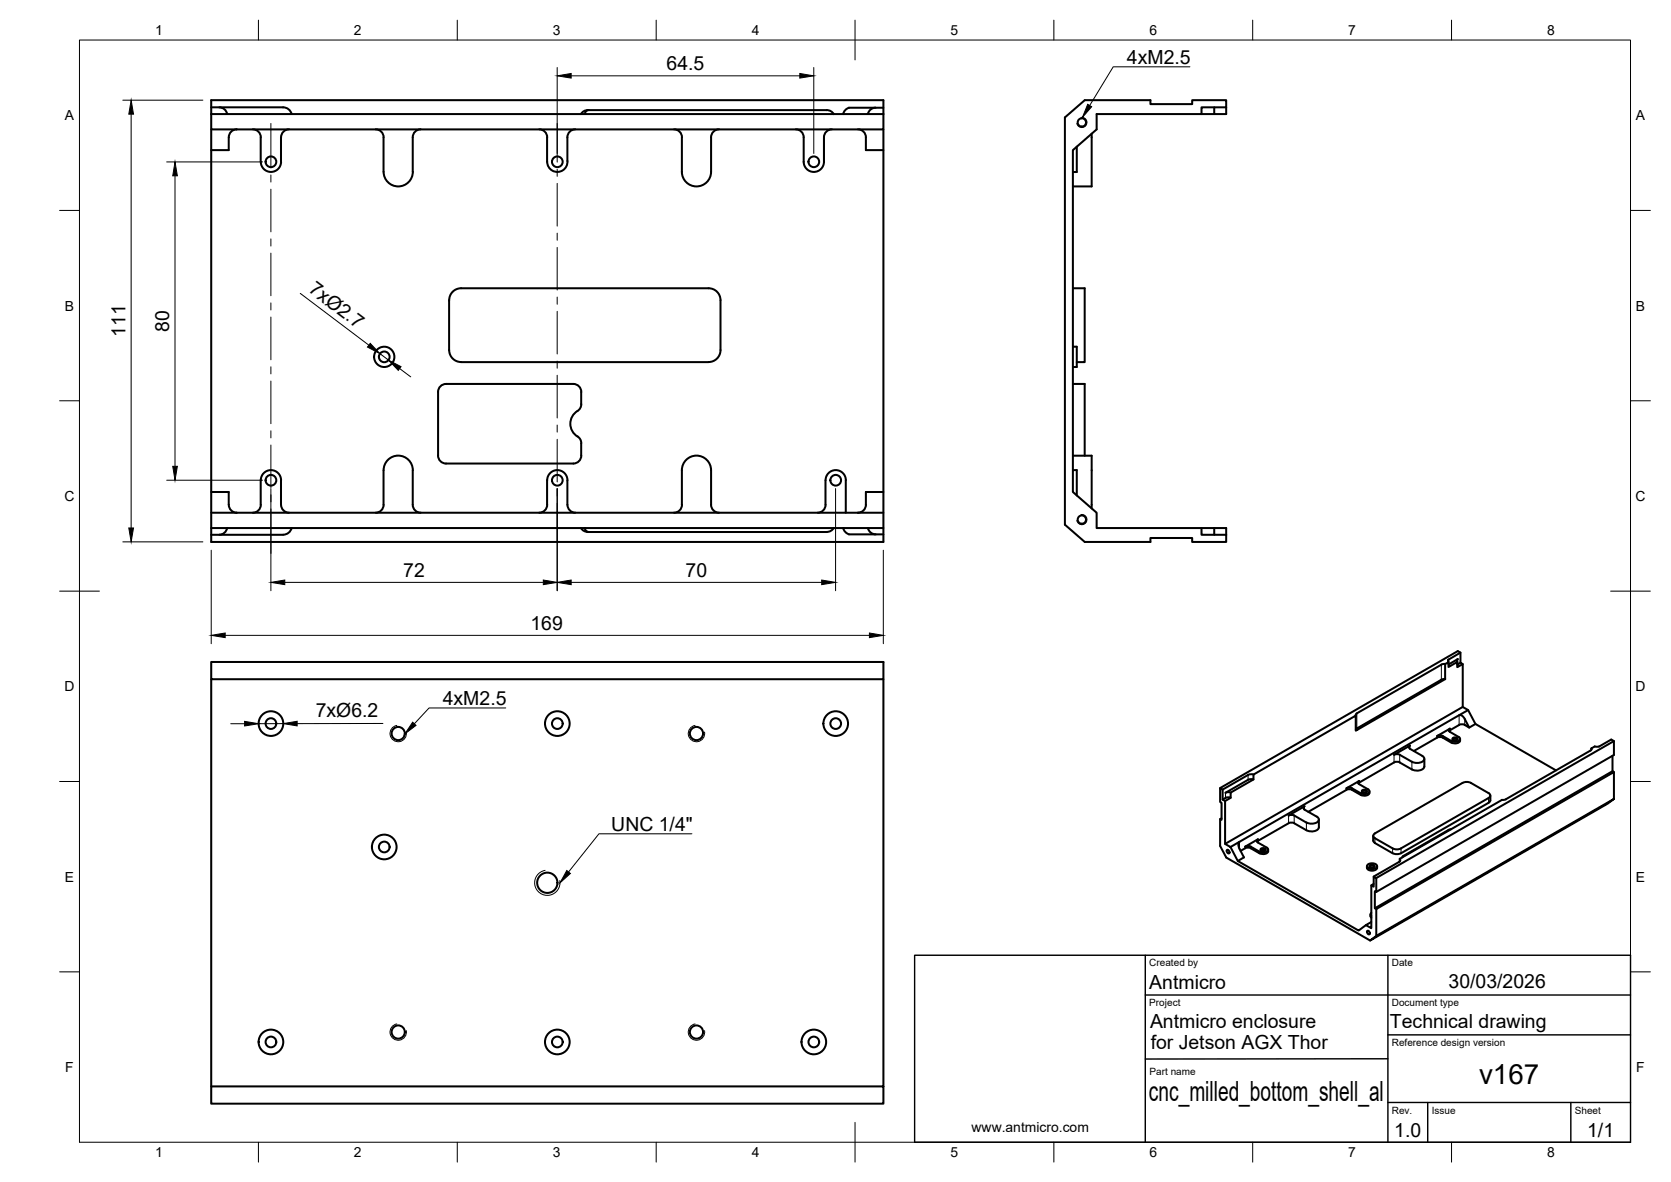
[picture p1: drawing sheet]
<svg xmlns="http://www.w3.org/2000/svg" width="420mm" height="297mm" viewBox="0 0 420 297" stroke-linecap="round" stroke-linejoin="round" font-family="sans-serif">
<!-- layer: Visible -->
<g fill="none" stroke="#000" stroke-width=".51">
<path d="M53.1 28.7v3.8h6.4M53.1 28.7v-3.5h169v3.5M53.1 32.5v103.7h169v-103.7M53.1 28.7h156.5M53.1 27h18.1M55.1 27a2 2 0 0 1 2 1.7M59.5 32.5a2 2 0 0 0-2 2v3.2h-4.4M63.6 32.5a1.96 1.96 0 0 1 2 2v6.2a2.55 2.55 0 0 0 2.5 2.5 2.55 2.55 0 0 0 2.6-2.5v-6.2a2.04 2.04 0 0 1 2-2M71.2 27a2.19 2.19 0 0 1 2.1 1.7M94.5 32.5a2 2 0 0 1 2 2l-.1 8.7a3.7 3.7 0 0 0 3.7 3.6 3.7 3.7 0 0 0 3.7-3.6v-8.7a2 2 0 0 1 2-2M135.6 32.5a2 2 0 0 1 2 2M137.6 34.5v6.2"/>
<path d="M144.7 32.5a2 2 0 0 0-2 2v6a2.55 2.55 0 0 1-2.5 2.7 2.55 2.55 0 0 1-2.6-2.5M148.1 27.7a1.01 1.01 0 0 0-1 1M169.5 32.5a2 2 0 0 1 2 2M180.8 32.5a2 2 0 0 0-2 2v8.7a3.7 3.7 0 0 1-3.7 3.6 3.7 3.7 0 0 1-3.7-3.6v-8.7M200.1 32.5a2 2 0 0 1 2 2v6.2a2.55 2.55 0 0 0 2.5 2.5 2.55 2.55 0 0 0 2.6-2.5v-6.2a2 2 0 0 1 2-2M209.6 28.7h12.5M209.6 28.7l-.5-.6-1.2-.4h-60.1l-1.2 .4-.5 .6M215.7 32.5a2 2 0 0 1 2 2v3.2h4.4M220.2 27.1a2 2 0 0 0-2 1.6M222.1 28.7v3.8h-162.6M222.1 27.1h-8.6l-.8 .4-.7 1.2M267.8 29.5l5-4.3h16.5v1h10.5v-1h8.5v1.8h-6.2v1.7h-26.4v3.8l-5.9 5.2v85.9l5.9 5.2v3.9h26.4v1.7h6.2v1.8h-8.5v-1h-10.5v1h-16.5l-5-4.3z"/>
<path d="M270.7 36.9v6.3h-.9M274.5 33.6v13.2h-4.7M305.3 27v1.7M308.3 27v1.7h-6.2M112.9 75.4v12.6M112.9 75.4a2.99 2.99 0 0 1 3-3h62.3a2.99 2.99 0 0 1 3 3v12.6a2.99 2.99 0 0 1-3 3M269.8 72.4h2.9v18.6h-2M110.7 97.1l.9-.5 .6-.1h32a1.96 1.96 0 0 1 1.9 2l.1 3.1-.4 1.1a4.8 4.8 0 0 0-2.4 3.8 3.9 3.9 0 0 0 2.1 3.4l.6 1.1 .1 3.5a2 2 0 0 1-2.1 2h-31.9a2 2 0 0 1-2-2v-16v-.5zM112.9 88a2.99 2.99 0 0 0 3 3M115.9 91h62.3M269.8 87.1h.9v5.1h-.9M269.8 96.5h2.9v18"/>
<path d="M269.8 118.1h.9v6.4M269.8 114.5h4.7v13.3M53.1 132.7h94M53.1 123.6h4.4v3.2a2 2 0 0 0 2 2M53.1 134.4h18.1M53.1 128.8h169M57.1 132.7a2 2 0 0 1-2 1.7M63.6 128.8a1.96 1.96 0 0 0 2-1.9v-6.2a2.55 2.55 0 0 1 2.5-2.6 2.55 2.55 0 0 1 2.6 2.6v6.2a2.04 2.04 0 0 0 2 1.9M73.3 132.7a2.19 2.19 0 0 1-2.1 1.7M94.5 128.8a1.96 1.96 0 0 0 1.9-1.9l.1-8.7a3.7 3.7 0 0 1 3.6-3.7 3.7 3.7 0 0 1 3.7 3.7v8.6a2 2 0 0 0 2 2M137.6 120.7v6.2M137.6 120.7a2.55 2.55 0 0 1 2.5-2.6 2.55 2.55 0 0 1 2.6 2.6v6.2a2.04 2.04 0 0 0 2 1.9"/>
<path d="M137.6 126.8a2 2 0 0 1-2 2M147.1 132.7h75M147.1 132.7a1.01 1.01 0 0 0 1 1M171.4 126.9v-8.7a3.7 3.7 0 0 1 3.7-3.7 3.7 3.7 0 0 1 3.7 3.7v8.6a2 2 0 0 0 2 2M171.5 126.8a2 2 0 0 1-2 2M205.6 128.8a1.96 1.96 0 0 0 2-1.9v-6.2a2.55 2.55 0 0 1 2.5-2.6 2.55 2.55 0 0 1 2.6 2.6v8.1M209.6 132.7l-.9 .8-.8 .2h-60.1l-1.2-.4-.5-.6M212 132.7l.4 .8 1.1 .8h8.6M218.2 132.7a2 2 0 0 0 2 1.6M222.1 123.6h-4.4v3.2a2 2 0 0 1-2 2M302.1 132.7h6.2v1.7M305.3 132.7v1.7"/>
<path d="M53.1 166.4h169v4.3h-169zM53.1 170.7v102.3M222.1 170.7v106.7h-169v-4.4h169M363.4 170.7l-22.5 12.9v-3.8l-25.7 14.9v1.2l-5.8 3.3v1.3l-1.4 .8M363.4 166.9l-1 .1-21.2 12.3-.3 .5M363.4 170.7l-1 .1-21.2 12.2M364.2 165.8l-.1 .2 .1 .4M366.4 166.3l-.1-.3 .2-.4-2.3 1.4M366.9 179.7a1.2 1.2 0 0 1 1.4 1l1.1 2.1a2.26 2.26 0 0 0-2.5-.6l-2.3 1.3M367.2 166.5l-.8 .5M367.2 164l-3 1.8v.6M367.8 177.7v-10.8l-.6-.4v-2.5l-.7-.4-59.7 34.4"/>
<path d="M367.8 166.9l-1.4 .8v-1.3l-2.2 1.2v-1.2l-.8 .5v3.8M369.1 178.4l1.9 3.5 20.2 11.7M313.8 196l-5.7 3.2 .7-.1 .6 .1M313.8 194.7l-6.4 3.7M315.2 195.9l-.7-.1-.7 .2M315.2 194.6h-.7l-.7 .1M338.5 198.1l.7-.2 .8 .2M338.5 198.1l3.3-1.9-.3 .2v.5l2.4 1.4M340 198.1l2.2 1.3a1.71 1.71 0 0 0 2.1-.4l-.1-.5-.3-.2M341.2 183l-.3 .3M341.3 183l-.2 .3 .2 .1-.2-.2M341.8 196.6l-.3 .3"/>
<path d="M342.4 198.9l.7-.2 .6 .2M342.6 198.6l.5-.2a.52 .52 0 0 1 .6 .5l-.6 .3a.52 .52 0 0 1-.7-.5zM342.7 199.2h.7M344.3 198.8a1.21 1.21 0 0 1-1.8 1.1l-2.9-1.5h-.7l-9.9 5.6M350.5 189.7l.8-.2 .7 .2M354.5 187.4l-4 2.3M354.5 187.4l-.2 .1v.5l3.3 1.9 .5 .6a1.64 1.64 0 0 1-2.3 1.2l-.8-.3-3.1-1.7M358.1 190.7v1.9a2.19 2.19 0 0 1-3.1 .8l-3.4-1.9h-.7l-9.1 5.2M364.6 183.5l-.3 .2M364.9 186.6l-2.1-1.2-1.1-.2-6.2 3.5M365.2 185.8l.7-.2 .6 .2M365.4 185.4l.5-.1a.52 .52 0 0 1 .6 .5l-.6 .3a.52 .52 0 0 1-.7-.5z"/>
<path d="M365.5 186h.7M366.8 185.2l-2.4-1.5v-.4l.2-.2-3.2 1.9 1-.2 2.5 1.4M366.8 185.2l.2 .2a.99 .99 0 0 1-1.3 1l-.8-.2M367.1 185.7v.4M367.1 186.1a1.54 1.54 0 0 1-2.2 .5M371 181.9l-1.6 .9M374.7 199.9v1.4l-.4 .4-22 12.7-1.3 .2-.8-.2M400.2 188.1v.3M400.2 188.1l-.3 .5-21.3 12.3M402.1 187.6h-1.1l-.8 .5M402.1 187.6l3-1.7 .7 .3v3.5l-59.7 34.4M405.4 189.9v3.9l.4 .2"/>
<path d="M405.4 193.8l-59.7 34.4M405.8 186.2l-59.7 34.4M306.8 205.8l.3 .2v-4.3l-.3-.2v-3.5l.6 .4v2.5l.6 .4v10.8M307.1 205.6l-.3 .2v6.8l1.5 2.9 36.2 20.9M308 212.1l59.8-34.4 1.3 .7-59.7 34.5zM308.5 213.6l.5 .1 .1 .7-.5-.1zM309.4 212.9l1.8 3.5 30.4 17.5 1.9-1.4 1.3 .8v-10.8l.6 .3v-2.5l.7 .3v3.5l-.4-.1v4.2l.4 .2M309.4 200.5l-.3-.1a2.08 2.08 0 0 0-1.7 .5M311.7 211.6a1.3 1.3 0 0 0 0 1.7l1.1 2.2-1.6 .9M311.9 213.8a2.52 2.52 0 0 1 2.3-.8l2.5 1.4a1.54 1.54 0 0 0 2.2-.5M317 213.6l.6-.3 .6 .3M317.1 213.2l.5-.1a.52 .52 0 0 1 .6 .5l-.6 .3a.52 .52 0 0 1-.6-.5z"/>
<path d="M317.3 213.8h.6M318.5 213l-2.4-1.5-.1-.2 .3-.4-3.2 1.9 1.1-.2 2.5 1.4 1.1 .2a.87 .87 0 0 0 1-1l-.3-.2M318.9 213.5v.4M324 206.9l-7.9 4.6M324 204.9l.7-.1 .7 .1 3.1 1.8M328 202.6l-4 2.3M328 203.5l3.1 1.7M328 202.6l-.3 .4 .3 .4M331.1 205.2l.5 .6a1.64 1.64 0 0 1-2.3 1.2l-.8-.3M331.6 206v1.9a2.19 2.19 0 0 1-3.1 .7l-3.4-1.9-1.1 .2M343.7 217.7a1.18 1.18 0 0 0 1.8 1 .84 .84 0 0 0 .8-1M343.8 217.4a1.59 1.59 0 0 1 2.5 .3 1.48 1.48 0 0 1-2.6 0z"/>
<path d="M344.4 217.8l.6-.3 .6 .3M344.5 217.4l.5-.1a.52 .52 0 0 1 .6 .5l-.6 .3a.52 .52 0 0 1-.7-.5zM344.7 218h.6M345.3 210v1.3M345.3 211.2l.4 .6 4.5 2.6M350.2 213.2l-4.5-2.6-.4-.4 .1-.6 22.3-12.8 .9-.3 1.3 .2 4.4 2.6 .4 .5-.1 .5-.3 .2-22 12.7-.8 .2-1.3-.2M351.9 215.8l.2 .4-.3 .4-6.4 3.7M364.8 208.4l-.4 .1-11.5 6.6-.3 .4M378.7 200.9l-1 .1-25.7 14.8v.7M405.8 200.8v-6.8l-59.7 34.4v6.8M343.8 234l.5 .1 .1 .6-.5-.1zM344.5 236.4l1.6-1.2 59.7-34.4-1.5 1.1z"/>
<path d="M344.6 229.8l.2 .8M344.8 231.7l-1.3 .8M344.8 229.4a.49 .49 0 0 0 0 .8M345.4 222.1l-.6 .4"/>
<circle cx="272" cy="30.8" r="1.05"/>
<circle cx="68.1" cy="40.7" r="1.34"/>
<circle cx="140.1" cy="40.7" r="1.34"/>
<circle cx="204.6" cy="40.7" r="1.34"/>
<circle cx="96.6" cy="89.7" r="1.34"/>
<circle cx="96.6" cy="89.7" r="2.55"/>
<circle cx="68.1" cy="120.7" r="1.34"/>
<circle cx="140.1" cy="120.7" r="1.34"/>
<circle cx="210.1" cy="120.7" r="1.34"/>
<circle cx="272" cy="130.6" r="1.05"/>
<circle cx="68.1" cy="181.8" r="1.34"/>
<circle cx="68.1" cy="181.8" r="3.1"/>
<circle cx="100.1" cy="184.3" r="1.66"/>
<circle cx="140.1" cy="181.8" r="1.34"/>
<circle cx="140.1" cy="181.8" r="3.1"/>
<circle cx="175.1" cy="184.3" r="1.66"/>
<circle cx="210.1" cy="181.8" r="1.34"/>
<circle cx="210.1" cy="181.8" r="3.1"/>
<circle cx="96.6" cy="212.8" r="1.34"/>
<circle cx="96.6" cy="212.8" r="3.1"/>
<circle cx="137.6" cy="221.8" r="2.55"/>
<circle cx="100.1" cy="259.4" r="1.66"/>
<circle cx="175.1" cy="259.4" r="1.66"/>
<circle cx="68.1" cy="261.8" r="1.34"/>
<circle cx="68.1" cy="261.8" r="3.1"/>
<circle cx="140.1" cy="261.8" r="1.34"/>
<circle cx="140.1" cy="261.8" r="3.1"/>
<circle cx="204.6" cy="261.8" r="1.34"/>
<circle cx="204.6" cy="261.8" r="3.1"/>
</g>
<!-- layer: Visible Narrow -->
<g fill="none" stroke="#000" stroke-width=".25">
<path d="M271.8 29.5a1.28 1.28 0 0 1 1.5 1.1 1.28 1.28 0 0 1-1.1 1.4 1.28 1.28 0 0 1-1.4-1M271.8 129.3a1.28 1.28 0 0 1 1.5 1.1 1.28 1.28 0 0 1-1.1 1.4 1.28 1.28 0 0 1-1.4-1M341.2 179.3v3.8M362.4 167v3.8M366.5 165.6v1.3M366.9 179.7v2.5M99.8 182.3a2.06 2.06 0 0 0-1.7 2.4 2.06 2.06 0 0 0 2.4 1.7 2.06 2.06 0 0 0 1.7-2.4M174.8 182.3a2.06 2.06 0 0 0-1.7 2.4 2.06 2.06 0 0 0 2.4 1.7 2.06 2.06 0 0 0 1.7-2.4M308.1 199.2v1.3M313.8 194.7v1.3M338.5 198.1v.4M340 198.1v.4"/>
<path d="M341.8 196.3v.4M342.1 199.4v.4M350.5 189.7v1.9M351.9 189.7v1.9M354.5 187.4v.8M355 191.4v2M361.4 185v.4M362.8 185v.4M364.6 183.1v.4M364.9 186.2v.4M368.3 180.7v1.5M137.1 218.7a3.2 3.2 0 0 0-2.6 3.7 3.2 3.2 0 0 0 3.7 2.6 3.2 3.2 0 0 0 2.6-3.7"/>
<path d="M311.7 211.5v1.8M313.1 212.8v.4M314.5 212.8v.4M316.3 210.9v.4M316.7 214v.4M324 204.9v2M325.4 204.9v2M328 202.6v.9M328.5 206.7v1.9M345.7 210.7v1.2M350.2 213.2v1.2M352.3 213.2v1.2"/>
<path d="M374.3 200.5v1.2M99.8 257.3a2.06 2.06 0 0 0-1.7 2.4 2.06 2.06 0 0 0 2.4 1.7 2.06 2.06 0 0 0 1.7-2.4M174.8 257.3a2.06 2.06 0 0 0-1.7 2.4 2.06 2.06 0 0 0 2.4 1.7 2.06 2.06 0 0 0 1.7-2.4"/>
</g>
<!-- layer: Visible -->
<circle cx="341.1" cy="183.2" r=".25" fill="#000"/>
<!-- layer: BORDER -->
<g fill="none" stroke="#000" stroke-width=".25">
<path d="M20 10.1h390v276.9h-390zM65 5.1v5M115 5.1v5M165 5.1v5M215 5.1v10M265 5.1v5M315 5.1v5M365 5.1v5M15 52.9h5M410 52.9h5M15 100.7h5M410 100.7h5"/>
<path d="M15 148.6h10M405 148.6h10M15 196.4h5M410 196.4h5M15 244.2h5M410 244.2h5M65 287v5M115 287v5M165 287v5M215 282.1v9.9M265 287v5M315 287v5"/>
<path d="M365 287v5"/>
</g>
<!-- layer: TITLEBLOCK -->
<path d="M230 240.1h180v46.9h-180zM288 250h122M288 240.1v46.9M349 240.1v46.9M349 277.1h61M349 260.1h61M349 266.1h-61M359 277.1v9.9M395 277.1v9.9" fill="none" stroke="#000" stroke-width=".36"/>
<!-- layer: FD_Dimensions -->
<g fill="none" stroke="#000" stroke-width=".25">
<path d="M140.1 17v21.6M143.6 19.1h57.5M204.6 17v21.6M30.9 25.2h20.1M33 28.7v104M41.9 40.7h24.1M44 44.2v73M75.5 73.7l17.3 13M95.5 88.9l2.2 1.6M100.5 92.6l2.8 2.1M30.9 136.2h20.1M41.9 120.7h24.1"/>
<path d="M53.1 138.3v23.5M68.1 122.8v25.6M140.1 122.8v25.6M210.1 122.8v25.6M222.1 138.3v23.5M56.6 159.7h162M71.6 146.4h65M143.6 146.4h63M58 181.9h3.5M71.2 181.8l-6.2 .1M96.3 181.8h-21.6"/>
</g>
<g fill="#000" stroke="#000" stroke-width=".25">
<path d="M140.1 19.1l3.5-.6v1.1zM201.1 18.5l3.5 .6-3.5 .5zM33 25.2l.6 3.5h-1.2zM44 40.7l.6 3.5h-1.2zM93.1 86.3l2.4 2.6-3.1-1.7zM97.7 90.5l3.1 1.6-.7 1zM43.4 117.2h1.2l-.6 3.5zM32.4 132.7h1.2l-.6 3.5zM53.1 159.7l3.5-.6v1.1zM68.1 146.4l3.5-.6v1.1zM136.6 145.8l3.5 .6-3.5 .5zM140.1 146.4l3.5-.6v1.1z"/>
<path d="M206.6 145.8l3.5 .6-3.5 .5zM218.6 159.1l3.5 .6-3.5 .5zM61.5 181.3l3.5 .6-3.5 .5zM71.2 181.8l3.5-.5v1.1z"/>
</g>
<!-- layer: Smart Centers -->
<g fill="none" stroke="#000" stroke-width=".25">
<path d="M68.1 31v11.2M140.1 31v9.7M68.1 44v1.7M68.1 47.5v10.8M140.1 42.5v1.8M140.1 46.1v10.7M140.1 58.6v1.8M68.1 60v1.8M68.1 63.6v10.7M68.1 76.1v1.8M68.1 79.7v10.7M140.1 62.2v10.7"/>
<path d="M140.1 74.7v1.8M140.1 78.2v10.7M68.1 92.2v1.8M68.1 95.8v10.7M140.1 90.7v1.8M140.1 94.3v10.7M68.1 108.3v1.8M68.1 111.8v10.7M140.1 106.8v1.8M140.1 110.4v10.7M68.1 124.3v1.8M68.1 127.9v11.2"/>
<path d="M140.1 122.9v1.8M140.1 126.5v9.7"/>
</g>
<!-- layer: Leaders -->
<path d="M273.5 26.2l1 .6-2.3 2.7zM103.8 181.5l.8 .8-2.8 2.1zM142.5 218.8l.9 .7-2.6 2.4z" fill="#000" stroke="#000" stroke-width=".25"/>
<path d="M299.2 16.8h-19.3l-5.9 9.7M127.2 177.9h-19.3l-3.7 4M174 209.5h-23.4l-7.6 9.6" fill="none" stroke="#000" stroke-width=".25"/>
<g font-size="7">
<text x="371.9" y="272.3">v167</text>
<text x="288.9" y="276.8">cnc_milled_bottom_shell_al</text>
</g>
<g font-size="4.9">
<text x="167.6" y="17.6">64.5</text>
<text x="283.4" y="16.1">4xM2.5</text>
<text x="77.4" y="73.2" transform="rotate(37 77.4 73.2)">7xØ2.7</text>
<text x="42.5" y="83.4" transform="rotate(-90 42.5 83.4)">80</text>
<text x="31.6" y="84.6" transform="rotate(-90 31.6 84.6)">111</text>
<text x="101.4" y="145">72</text>
<text x="172.4" y="144.9">70</text>
<text x="133.4" y="158.2">169</text>
<text x="111.3" y="177.2">4xM2.5</text>
<text x="79.4" y="180.3">7xØ6.2</text>
<text x="153.7" y="208.8">UNC 1/4&quot;</text>
<text x="289" y="248.5">Antmicro</text>
<text x="364.2" y="248.2">30/03/2026</text>
<text x="289.2" y="258.4">Antmicro enclosure</text>
<text x="289.3" y="263.7">for Jetson AGX Thor</text>
<text x="349.5" y="258.4">Technical drawing</text>
<text x="350.6" y="285.7">1.0</text>
<text x="399.1" y="285.7">1/1</text>
</g>
<g font-size="3.5">
<text x="39" y="8.8">1</text>
<text x="89" y="8.8">2</text>
<text x="139" y="8.8">3</text>
<text x="189" y="8.8">4</text>
<text x="239" y="8.8">5</text>
<text x="289" y="8.8">6</text>
<text x="339" y="8.8">7</text>
<text x="389" y="8.8">8</text>
<text x="16.3" y="30.2">A</text>
<text x="411.3" y="30.2">A</text>
<text x="16.3" y="78">B</text>
<text x="411.3" y="78">B</text>
<text x="16.2" y="125.9">C</text>
<text x="411.2" y="125.9">C</text>
<text x="16.2" y="173.7">D</text>
<text x="411.2" y="173.7">D</text>
<text x="16.3" y="221.6">E</text>
<text x="411.3" y="221.6">E</text>
<text x="16.4" y="269.4">F</text>
<text x="411.4" y="269.4">F</text>
<text x="244.3" y="284.4">www.antmicro.com</text>
<text x="39" y="290.8">1</text>
<text x="89" y="290.8">2</text>
<text x="139" y="290.8">3</text>
<text x="189" y="290.8">4</text>
<text x="239" y="290.8">5</text>
<text x="289" y="290.8">6</text>
<text x="339" y="290.8">7</text>
<text x="389" y="290.8">8</text>
</g>
<g font-size="2.5">
<text x="289" y="242.9">Created by</text>
<text x="350" y="242.9">Date</text>
<text x="289" y="252.8">Project</text>
<text x="350" y="252.8">Document type</text>
<text x="350" y="262.9">Reference design version</text>
<text x="289.1" y="270.1">Part name</text>
<text x="350" y="279.9">Rev.</text>
<text x="360" y="279.9">Issue</text>
<text x="396" y="279.9">Sheet</text>
</g>
</svg>
